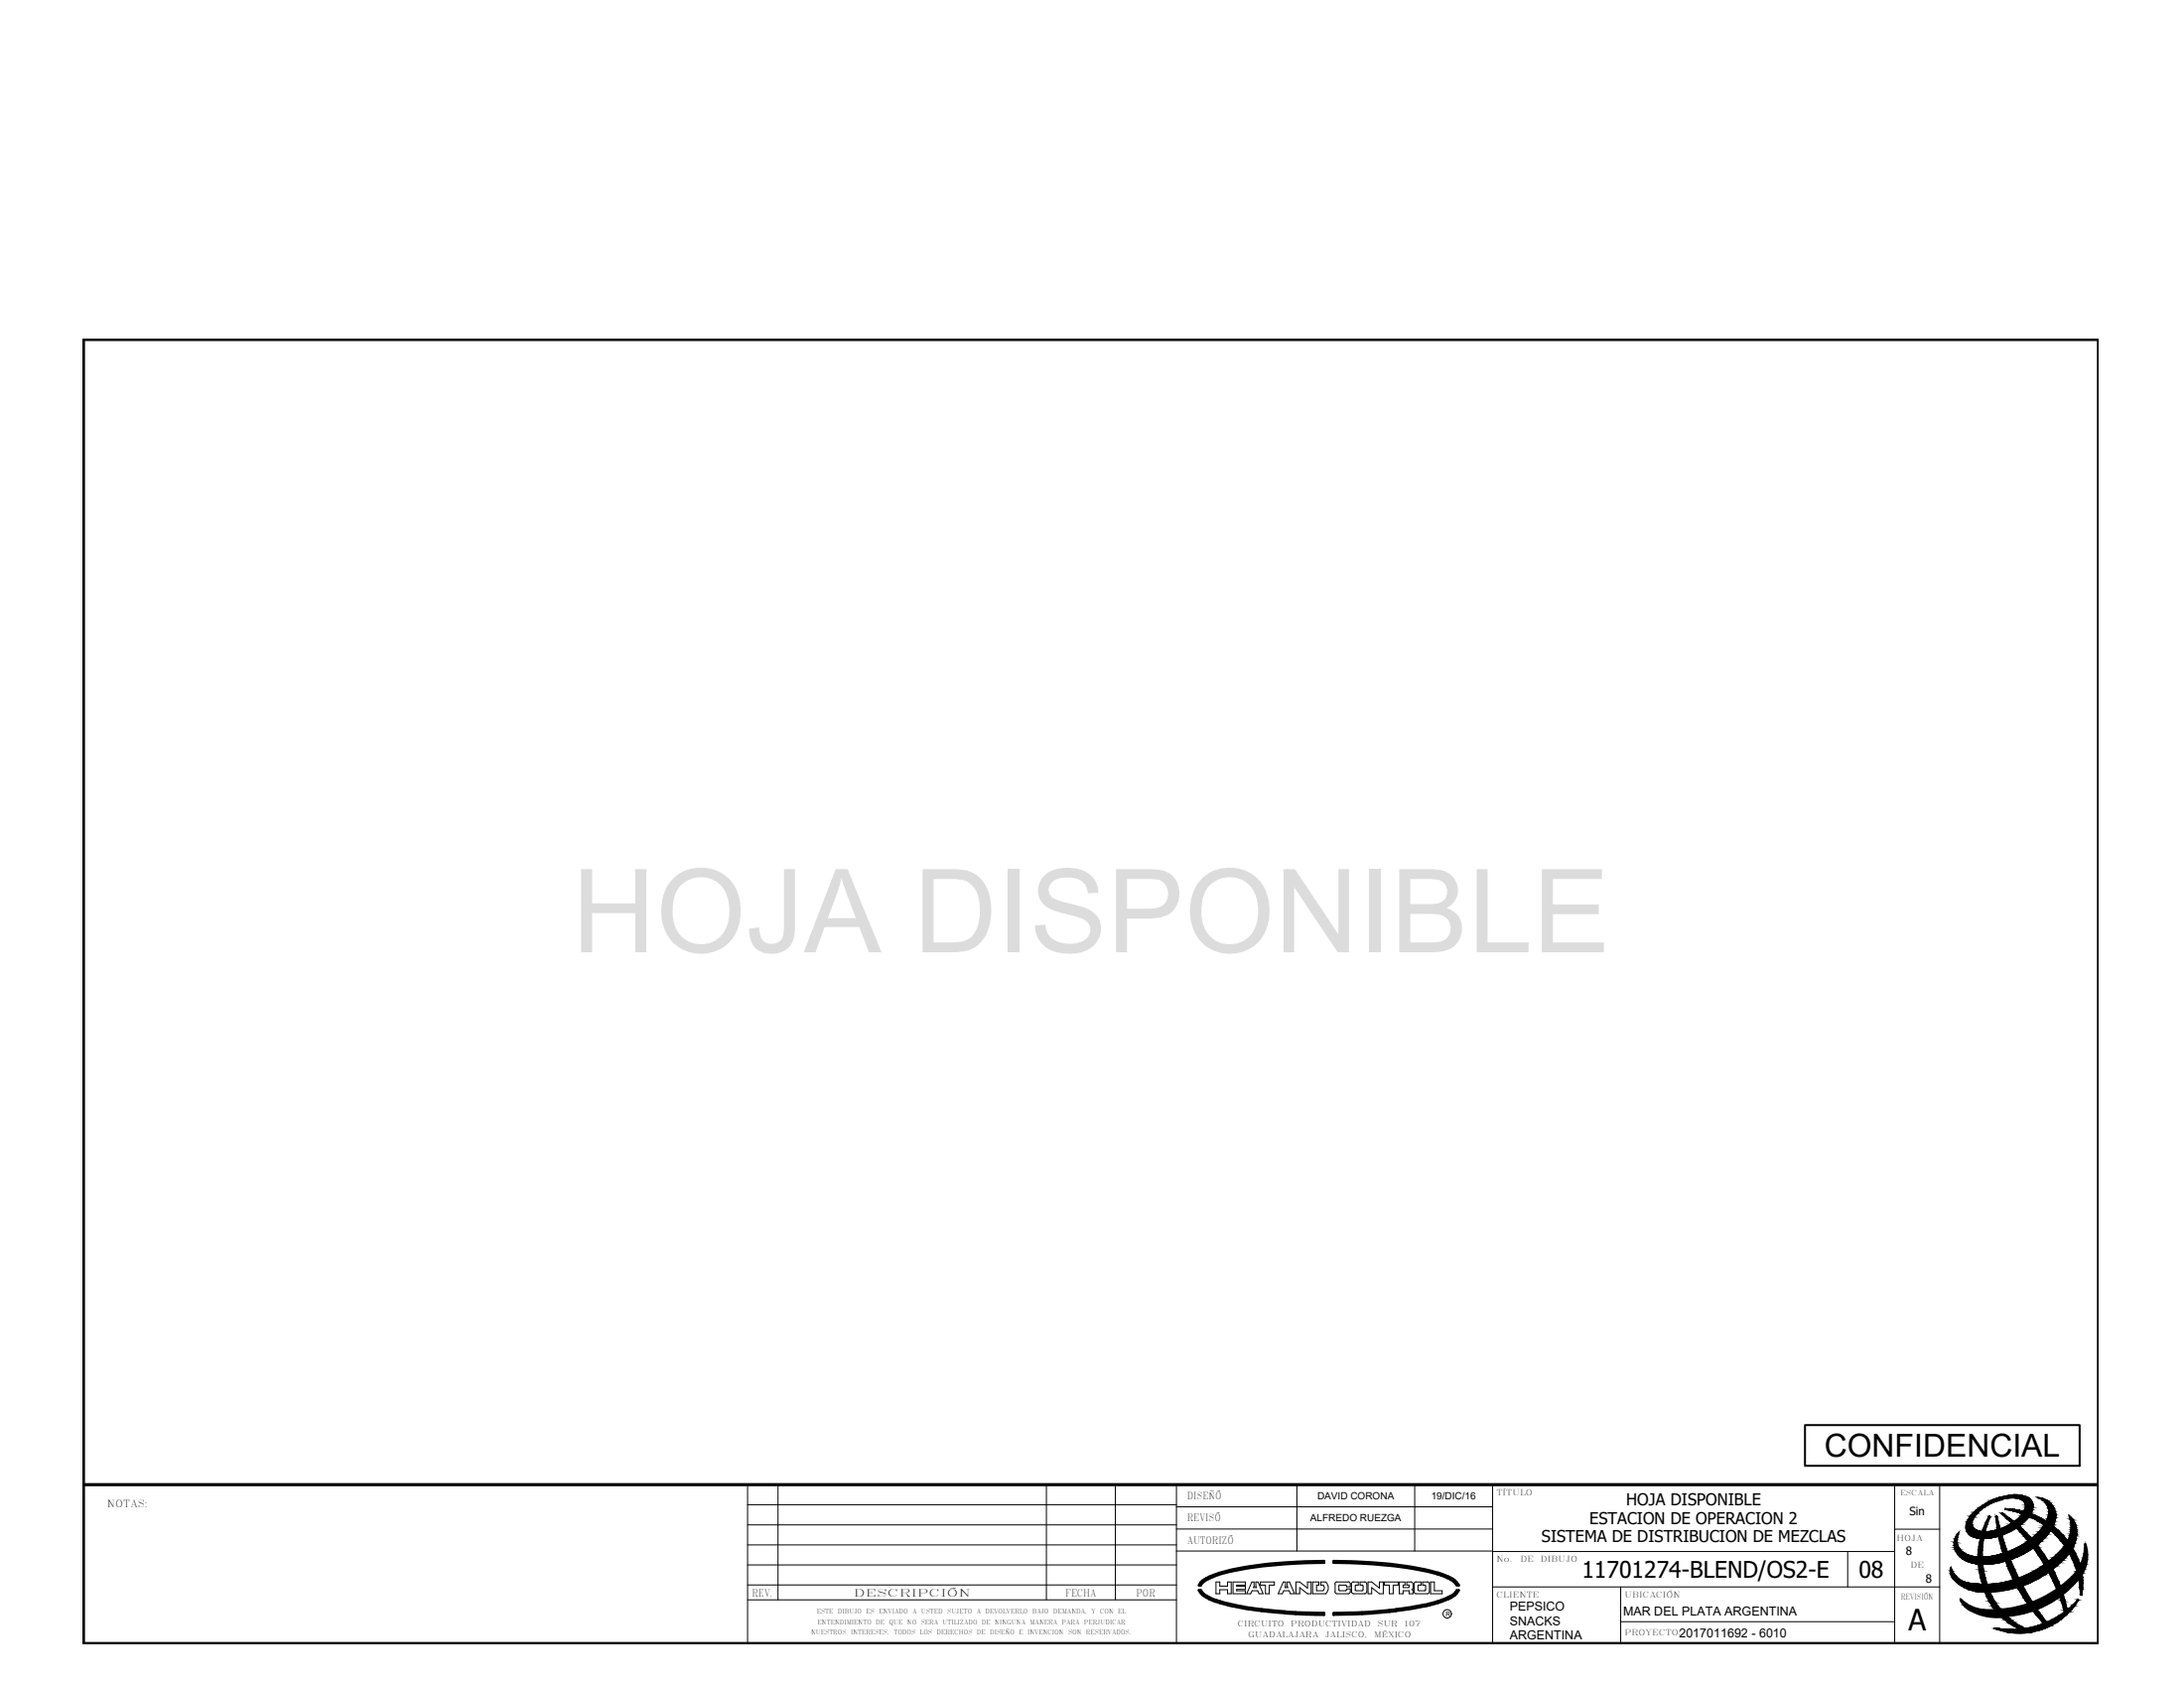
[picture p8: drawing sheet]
<svg xmlns="http://www.w3.org/2000/svg" width="279mm" height="216mm" viewBox="0 0 279 216" stroke-linecap="round" stroke-linejoin="round" font-family="sans-serif">
<!-- layer: 0 -->
<g fill="none" stroke="#000" stroke-width=".13">
<path d="M10.7 43.4h257.8v146.5h-257.8zM95.6 195h54.9M95.6 192.5h54.9M95.6 197.6h54.9M95.6 189.9v20.3M99.5 189.9v14.7M133.9 189.9v14.7M142.7 189.9v14.7M150.5 189.9v20.3M150.5 195.6h40.5M150.5 192.7h40.5M150.5 198.4h40.5"/>
<path d="M165.9 189.9v8.5M181 189.9v8.5M191 198.4h51.4M191 189.9v20.3M236.4 198.4v4.6M242.4 195.6h5.7M242.4 189.9v20.3M248.1 189.9v20.3M250.6 196a2.25 2.25 0 0 0-.6 1.7M252.4 193.6a8 8 0 0 1 6.1-2.4 1.55 1.55 0 0 1 1.6 1.6 4.3 4.3 0 0 1-2.4 2.8 6.8 6.8 0 0 1-5.3 1 1.4 1.4 0 0 1-.6-2.3zM253.1 193.4a6.5 6.5 0 0 1 5-1.7 1.06 1.06 0 0 1 .9 .6 1.06 1.06 0 0 1-.1 1.1 6.3 6.3 0 0 1-5.6 2.4 1.06 1.06 0 0 1-.9-.6 1.06 1.06 0 0 1 .1-1.1zM254.6 194.1l-.1-.1a9.5 9.5 0 0 0-1.4 6l.2 1.8 .3 .8"/>
<path d="M255.3 194a23 23 0 0 0 6.1 13.7l-1.4 .4-.9 .2a9.2 9.2 0 0 1-5.1-6.5 11.7 11.7 0 0 1 .6-7.7M255.5 194l-.1-.1-.1 .1M256.1 193.7v-.2a19.1 19.1 0 0 1 8.3 12.4M256.1 193.7a25.5 25.5 0 0 1 8 12.4l-1.3 .9-1 .5a33.2 33.2 0 0 1-6.3-13.5M256.6 193.1a11.2 11.2 0 0 1 9.6 10.9l.1-.1M256.6 193a10.2 10.2 0 0 1 9.8 8.5l.1 1.2-.2 1.2M256.6 193h-.1l.1 .1M260.6 191.5a2.47 2.47 0 0 1 2.4 2.3M260.7 191.5a2 2 0 0 1 1.1 3 9.4 9.4 0 0 1-5.7 4.2 6.6 6.6 0 0 1-4.6 0 1.94 1.94 0 0 1-.9-2.7M263 193.8a5.6 5.6 0 0 1-2.4 3.8 10.9 10.9 0 0 1-7.9 2.4 2.84 2.84 0 0 1-2.7-2.3M265.6 195.1a4.6 4.6 0 0 1-1.8 4.5 14 14 0 0 1-10 4M265.6 195.1a2.89 2.89 0 0 0-.9-1.3 4.2 4.2 0 0 1-1.3 4.7 13.4 13.4 0 0 1-11.5 4"/>
<path d="M95.6 200.2h54.9M95.6 204.6h54.9M95.6 202.7h54.9M155.6 202.3h.4v.6h1v-.6h.5v1.5h-.5v-.5h-1v.5h-.4zM157.7 202.3h1.6v.4h-1.1v.2h1.1v.4h-1.1v.2h1.1v.3h-1.6zM160.2 202.3h.2v.8h.3v-.8h.2l.7 1.5h-.5l-.2-.3h-.7l-.2 .3h-.5zM161.2 202.3h1.8v.4h-.6v1.1h-.5v-1.1h-.7zM164.2 202.3h.3l-.1 .8h.3v-.8h.3l.6 1.5h-.5l-.2-.3h-.7l-.2 .3h-.5zM165.8 202.3h.5l1 .8v-.8h.4v1.5h-.4l-1-.7v.7h-.5zM169.3 202.7a.49 .49 0 0 1 0 .8h-.9v-.8h.3v-.4h-.8v1.5h1.7a1.03 1.03 0 0 0 0-1.5h-.6v.4h.3M170.8 203.6v.1l.2 .1M170.8 202.6v1"/>
<path d="M171 202.3l-.2 .1v.2M171.1 202.3h1.4M171.3 203.3l.1 .2h.7M171.3 202.9v.4M171.4 202.7l-.1 .2M171.4 202.7h.7M172.1 203.5l.2-.3h.4v.4l-.1 .2h-1.5M172.1 202.7l.2 .2M172.5 202.3l.2 .1v.6h-.4v-.1M173.2 202.3l-.3 .1v.2v1l.1 .2h1.6l.2-.1v-.1M173.2 202.3h.6v.4h-.3M173.4 202.9v.4"/>
<path d="M173.5 202.7l-.1 .2M174.2 202.7l.2 .2M174.4 202.9l-.1 .5-.8 .1-.1-.2M174.6 202.3l.2 .1v.2M174.6 202.3h-.6v.4h.3M174.9 202.6v1M175 202.3h.5l1 .8v-.8h.5v1.5h-.5l-1-.7v.7h-.5zM177.1 202.3h1.8v.4h-.7v1.1h-.5v-1.1h-.6zM180.2 202.7l.1 .2-.1 .1M180.2 203.1h-.7v-.4h.2v-.4h-.7v1.5h.5v-.3h.8v.3h.5v-.3M180.5 202.3l.2 .1v.2M180.5 202.3h-.5v.4h.2"/>
<path d="M180.7 203.2l-.1 .1 .1 .2M180.8 202.6v.6M181.2 202.3l-.3 .1v1.3l.3 .1h1.4M181.2 202.3h.6v.4h-.3M181.4 203.3l.1 .2M181.4 202.9v.4M181.5 202.7l-.1 .2M182.2 202.7l.2 .2M182.4 202.9l-.1 .5-.8 .1M182.6 202.3l.2 .1 .1 .2v1l-.2 .2h-.1M182.6 202.3h-.6v.4h.3M183 202.3h.5v1.2h1v.3h-1.5z"/>
<path d="M191 203h57.1M207.3 203v7.2M207.3 207.4h35.1M249.6 200.4a1.53 1.53 0 0 0 .3 1.6M249.6 200.4a2.8 2.8 0 0 0 2.3 2.1M249.9 202a5.1 5.1 0 0 0 3.9 1.6M253.6 202.6a8.5 8.5 0 0 0 4.8 5.8h-1.6l-1.6-.2v.1M264.5 205.9l1.4-1.3a8.7 8.7 0 0 1-10.7 3.7"/>
<circle cx="185.1" cy="206.4" r=".54"/>
</g>
<path d="M10.7 43.4h257.8v166.8h-257.8zM10.7 189.9h257.8" fill="none" stroke="#000" stroke-width=".4"/>
<g fill="none" stroke="#000" stroke-width=".3">
<path d="M266.7 197.5a5.7 5.7 0 0 1-2.1 4.6M266.8 197.5a4.7 4.7 0 0 1-1 4.5M153.4 203.4a2.01 2.01 0 0 0 .9 .9M153.4 203.4h.2l.3 .3 .6 .4M154 202.3l-.4 .5M154.3 201.8a1.72 1.72 0 0 0-.9 1h.2M154.4 201.8a21.9 21.9 0 0 1 7-1.7l5.8-.4h2.2v.2a51.7 51.7 0 0 0-13.3 1.5l-1.6 .6M154.4 204.3l1.1 .6M154.5 202l-.5 .3M154.5 204.1l1.1 .6M155.5 204.9l2.2 .6M155.6 204.6l1.6 .5"/>
<path d="M157.2 205.1l1.9 .4M157.7 205.5l1.4 .2M159.1 205.7l.7 .2M159.1 205.5l2.3 .3M159.8 205.8l4.6 .5M161.4 205.8l3 .3M164.3 206.3l2.9 .2M164.4 206.1l1.3 .1M165.8 206.2l3.6 .1M167.1 206.5h2.3M169.4 206.3v.3M170.6 206.3v.3"/>
<path d="M172.8 206.2l-2.2 .1M172.8 206.5h-2.2M175.6 206.4l-2.8 .1M177.8 205.9l-5 .4M178.6 205.8l-.9 .1M180.1 205.6l-1.5 .2M180.9 205.7l-2.3 .4-3 .2M182.2 205.2l-2.1 .4M182.2 205.5l-1.3 .2M182.9 205.3l-.7 .2M183.9 201.4l1.3 .5M184 201.1l1.3 .5 .8 .5"/>
<path d="M184 201.2a51 51 0 0 0-13.4-1.5v.2a51.7 51.7 0 0 1 13.3 1.5M184.4 204.6l-2.2 .7M185.2 201.8l.8 .5 .4 .5h.2v-.1M185.5 204.1l-1.1 .5M185.6 204.4l-1.1 .5-1.6 .4M186.1 202.1l.5 .6M186.2 203.6l-.7 .5M186.4 203.4l-.2 .3M186.4 203.4h.2a1.81 1.81 0 0 1-1 1M252.1 205.9a6.9 6.9 0 0 0 4.8 .8M264.6 202.1a14.6 14.6 0 0 1-11.3 3.8 4.6 4.6 0 0 1-2.5-1.3 2.27 2.27 0 0 0 1.2 1.3M265.8 202a13.2 13.2 0 0 1-8.9 4.7"/>
</g>
<!-- layer: Texto -->
<path d="M230.9 182.3h35.2v5.2h-35.2z" fill="none" stroke="#000" stroke-width=".25"/>
<!-- layer: 0 -->
<g fill="#000" stroke="#000" stroke-width=".13">
<path d="M250.6 196l-.1 .2h-.1zM253.2 196.8h1.1zM257.6 191.2h.5zM258.1 191.7h1.5zM258.7 191.9h1.1zM260.7 191.5l.4 .1zM264.7 193.8l.3 .3h-.2zM266.8 197.5l.1 .6h-.2zM249.6 200.5l.1 .2h-.2zM250.8 204.6l.2 .1h-.1zM253.2 203.6h1.7zM253.2 200.1h1.4z"/>
<path d="M254.7 206.8h1.5zM257.5 208.9h1.7zM266.2 204h.1z"/>
<path d="M250 196.9l.4 .3v-.3zM250 196.9l.4 .3h-.4z"/>
<path d="M250 197.2l.4 .1v-.1zM250 197.2l.4 .1h-.4z"/>
<path d="M250.1 196.8l.3 .1v-.1zM250.1 196.8l.3 .1h-.4z"/>
<path d="M250 197.3l.5 .3-.1-.3zM250 197.3l.5 .3h-.5z"/>
<path d="M250.2 196.6l.2 .2v-.2zM250.2 196.6l.2 .2h-.3z"/>
<path d="M250.3 196.4l.1 .2 .1-.2zM250.3 196.4l.1 .2h-.2z"/>
<path d="M250 197.6l.5 .1v-.1zM250 197.6l.5 .1h-.5z"/>
<path d="M250 197.7l.6 .3-.1-.3zM250 197.7l.6 .3h-.6z"/>
<path d="M250.4 196.3l.1 .1v-.1zM250.4 196.3l.1 .1h-.2z"/>
<path d="M250.4 196.2h.1zM250.4 196.2l.1 .1h-.1z"/>
<path d="M250 198l.7 .1-.1-.1zM250 198l.7 .1h-.6z"/>
<path d="M250.1 198.1l.7 .2-.1-.2zM250.1 198.1l.7 .2h-.7z"/>
<path d="M250.1 198.3l1 .2-.3-.2zM250.1 198.3l1 .2h-.9z"/>
<path d="M250.2 198.5h.9zM250.2 198.5h.9z"/>
<path d="M250.3 198.5l1.2 .2-.4-.2zM250.3 198.5l1.2 .2h-1.1z"/>
<path d="M250.4 198.7l1.4 .2-.3-.2zM250.4 198.7l1.4 .2h-1.3z"/>
<path d="M250.5 198.9h1.4zM250.5 198.9h1.4z"/>
<path d="M250.5 198.9l1.9 .2-.5-.2zM250.5 198.9l1.9 .2h-1.7z"/>
<path d="M251.6 194.7l.7 .3v-.3zM251.6 194.7l.7 .3h-.8z"/>
<path d="M251.5 195h.8zM251.5 195h.8h-.8z"/>
<path d="M251.5 195l.9 .2-.1-.2zM251.5 195l.9 .2h-.9z"/>
<path d="M251.5 195.2l1 .2-.1-.2zM251.5 195.2l1 .2h-1z"/>
<path d="M251.8 194.4l.5 .3 .1-.3zM251.8 194.4l.5 .3h-.7zM251.6 194.7h.7zM251.6 194.7h.7z"/>
<path d="M251.8 194.3h.6zM251.8 194.3l.6 .1h-.6z"/>
<path d="M250.7 199.1h2.2zM250.7 199.1h2.2z"/>
<path d="M251.5 195.4h1zM251.5 195.4h1z"/>
<path d="M251.5 195.4l1.2 .2-.2-.2zM251.5 195.4l1.2 .2h-1.2z"/>
<path d="M252 194.1l.4 .2 .1-.2zM252 194.1l.4 .2h-.6z"/>
<path d="M252 193.9l.5 .2 .1-.2zM252 193.9l.5 .2h-.5z"/>
<path d="M251.5 195.6l1.4 .1-.2-.1zM251.5 195.6l1.4 .1h-1.4z"/>
<path d="M252.2 193.7l.4 .2 .2-.2zM252.2 193.7l.4 .2h-.6z"/>
<path d="M251.5 195.7l1.5 .1zM251.5 195.7l1.5 .1z"/>
<path d="M252.4 193.6l.4 .1 .1-.1zM252.4 193.6l.4 .1h-.6z"/>
<path d="M250.7 199.1h2.4zM250.7 199.1h2.4z"/>
<path d="M251.6 195.8h1.7h-.3zM251.6 195.8h1.7h-1.7z"/>
<path d="M252.5 193.4l.4 .2 .2-.2zM252.4 193.6l.1-.2 .4 .2z"/>
<path d="M250.7 199.1h2.8zM250.7 199.1h2.8z"/>
<path d="M253.2 196.8h.9zM253.3 196.8h.8z"/>
<path d="M252.8 193.2l.3 .2 .2-.2zM252.8 193.2l.3 .2h-.6z"/>
<path d="M251.6 195.8l2.1 .1zM251.6 195.8l2.1 .1z"/>
<path d="M252.9 193.1l.4 .1 .1-.1zM252.8 193.2l.1-.1 .4 .1z"/>
<path d="M253.1 198.8l.5 .3v-.3zM253.1 198.8l.5 .3h-.5z"/>
<path d="M253.1 198.3l.5 .5v-.5zM253.1 198.3l.5 .5h-.5z"/>
<path d="M253.1 199.1l.5 .7v-.7zM253.1 199.1l.5 .7h-.5z"/>
<path d="M253.2 197.9l.4 .4v-.4zM253.2 197.9l.4 .4h-.5z"/>
<path d="M253.1 199.8l.5 .2v-.2zM253.1 199.8l.5 .2h-.5z"/>
<path d="M253.2 197.4l.4 .5 .1-.5zM253.2 197.4l.4 .5h-.4z"/>
<path d="M253.3 196.9l.4 .5 .1-.5zM253.3 196.9l.4 .5h-.5z"/>
<path d="M253.2 192.8l.2 .3 .4-.3zM252.9 193.1l.3-.3 .2 .3z"/>
<path d="M253.4 196.5l.4 .4v-.4zM253.4 196.5l.4 .4h-.5z"/>
<path d="M253.2 192.8h.6zM253.2 192.8h.6z"/>
<path d="M253.6 195.9l.2 .6 .1-.6zM253.6 195.9l.2 .6h-.4z"/>
<path d="M253.7 195.7l.2 .2 .1-.2zM253.7 195.7l.2 .2h-.3z"/>
<path d="M251.6 195.9h2.6zM251.6 195.9h2.6z"/>
<path d="M253.9 195l.1 .7 .2-.7zM253.9 195l.1 .7h-.3z"/>
<path d="M254 194.8l.2 .2 .1-.2zM254 194.8l.2 .2h-.3z"/>
<path d="M253.6 192.5l.2 .3 .5-.3zM253.2 192.8l.4-.3 .2 .3z"/>
<path d="M253.7 192.5h.6zM253.6 192.5h.7z"/>
<path d="M254.4 194h.2zM254.4 194h.2z"/>
<path d="M254.5 194h.1zM254.5 194h.1z"/>
<path d="M254.5 194h.1zM254.5 194h.1z"/>
<path d="M254.5 194h.1zM254.4 194h.2zM254.4 194h.2zM254.4 194h.2z"/>
<path d="M254.4 194h.2zM254.4 194h.2zM254.4 194h.2zM254.4 194h.2z"/>
<path d="M254.4 194h.2zM254.4 194h.2zM254.4 194h.2zM254.4 194h.2z"/>
<path d="M254.4 194h.2zM254.4 194h.2z"/>
<path d="M254.4 194h.2zM254.4 194h.2z"/>
<path d="M254.4 194l.2 .1zM254.4 194l.2 .1z"/>
<path d="M254.4 194.1l-.1 .7 .3-.7zM254.4 194.1l-.1 .7h-.3z"/>
<path d="M252.8 196.7h1.9zM252.8 196.7l1.5 .1z"/>
<path d="M254.1 192.3l.2 .2 .5-.2zM253.7 192.5l.4-.2 .2 .2z"/>
<path d="M252.8 196.7h2.1zM252.8 196.7h1.9z"/>
<path d="M254.2 192.2l.6 .1 .1-.1zM254.1 192.3l.1-.1 .6 .1z"/>
<path d="M252.7 200l1.9 .1 .5-.1zM252.7 200l1.9 .1z"/>
<path d="M254.5 192.1l.4 .1 .4-.1zM254.2 192.2l.3-.1 .4 .1z"/>
<path d="M252.6 200h2.7zM252.6 200h2.5z"/>
<path d="M252.4 196.6l2.5 .1 .4-.1zM252.4 196.6l2.5 .1h-2.1z"/>
<path d="M255.3 194h.2zM255.3 194h.2z"/>
<path d="M255.3 194h.2zM255.3 194h.2z"/>
<path d="M255.4 194h.1zM255.4 194h.1z"/>
<path d="M252.4 196.6h3zM252.4 196.6h2.9z"/>
<path d="M255.4 194h.1zM255.4 194h.1z"/>
<path d="M255.4 194h.1zM255.3 194h.2z"/>
<path d="M255.3 194h.2zM255.3 194h.2z"/>
<path d="M255.3 194h.2zM255.3 194h.2zM255.3 194h.2zM255.3 194h.2z"/>
<path d="M255.3 194h.2zM255.3 194h.2z"/>
<path d="M255.3 194h.2zM255.3 194h.2z"/>
<path d="M255.3 194h.2zM255.3 194h.2z"/>
<path d="M255.3 194l.5 1.4-.3-1.4zM255.3 194l.5 1.4h-.3z"/>
<path d="M255.6 191.6h1.6zM255.6 191.6h1.6z"/>
<path d="M254.7 191.9l.6 .2 .3-.2zM254.5 192.1l.2-.2 .6 .2z"/>
<path d="M254.9 191.9h.9zM254.7 191.9h.9z"/>
<path d="M252.1 199.9l3.2 .1 .5-.1zM252.1 199.9l3.2 .1h-2.7z"/>
<path d="M255.5 195.4l.4 .2-.1-.2zM255.5 195.4l.4 .2h-.4z"/>
<path d="M252.1 196.4l3.3 .2 .5-.2zM252.1 196.4l3.3 .2h-3z"/>
<path d="M255.5 195.6l.7 1.2-.3-1.2zM255.5 195.6l.7 1.2h-.5z"/>
<path d="M252 199.8h4zM252 199.8l3.8 .1z"/>
<path d="M252.1 196.4h3.9zM252.1 196.4h3.8z"/>
<path d="M256.1 193.5l.1 .1zM256.1 193.5l.1 .1zM256.1 193.6h.1zM256.1 193.6h.1z"/>
<path d="M256.1 193.6h.1zM256.1 193.6h.1z"/>
<path d="M256.1 193.6h.1zM256.1 193.6h.1z"/>
<path d="M255.7 196.8l.7 .4-.2-.4zM255.7 196.8l.7 .4h-.6z"/>
<path d="M256.1 193.6h.2zM256.1 193.6h.2z"/>
<path d="M256.1 193.6h.2zM256.1 193.6h.2z"/>
<path d="M256.1 193.6h.2zM256.1 193.6h.2z"/>
<path d="M255.2 191.7l.6 .2 .5-.2zM254.9 191.9l.3-.2 .6 .2z"/>
<path d="M256.1 193.6h.2zM256.1 193.6h.2z"/>
<path d="M256.1 193.6h.2zM256.1 193.6h.2z"/>
<path d="M256.1 193.6l.3 .1zM256.1 193.6l.3 .1z"/>
<path d="M256.1 193.7l1.1 .6-.8-.6zM256.1 193.7l1.1 .6h-.4z"/>
<path d="M255.8 197.2l.9 .9-.3-.9zM255.8 197.2l.9 .9h-.6z"/>
<path d="M251.8 196.2l4.2 .2 .4-.2zM251.8 196.2l4.2 .2h-3.9z"/>
<path d="M255.3 191.7h1.2zM255.2 191.7h1.1z"/>
<path d="M251.6 199.7l4.4 .1 .5-.1zM251.6 199.7l4.4 .1h-4z"/>
<path d="M251.8 196.2h4.8zM251.8 196.2h4.6z"/>
<path d="M256.5 193h.2zM256.5 193h.2z"/>
<path d="M256.5 193h.3zM256.5 193h.3z"/>
<path d="M256.1 198.1l.8 .7-.2-.7zM256.1 198.1l.8 .7h-.6z"/>
<path d="M251.6 199.7h5.1zM251.6 199.7h4.9z"/>
<path d="M256.5 193h.4zM256.5 193h.4z"/>
<path d="M255.5 191.7h1.3zM255.3 191.7h1.2z"/>
<path d="M256.3 198.8l.9 .6-.3-.6zM256.3 198.8l.9 .6h-.7z"/>
<path d="M251.7 196l4.9 .2 .4-.2zM251.7 196l4.9 .2h-4.8z"/>
<path d="M256.5 193h.6zM256.5 193h.6z"/>
<path d="M256.5 193h.7zM256.5 193h.7z"/>
<path d="M251.6 195.9h5.5zM251.6 195.9h5.6z"/>
<path d="M251.6 195.9h5.5zM251.6 195.9l5.4 .1z"/>
<path d="M256.5 199.4l1.1 .9-.4-.9zM256.5 199.4l1.1 .9h-.8z"/>
<path d="M256.5 193h.9zM256.5 193h.9z"/>
<path d="M256.8 194.3l.8 .3-.4-.3zM256.8 194.3l.8 .3h-.5z"/>
<path d="M255.6 191.6h1.6zM255.5 191.7h1.3z"/>
<path d="M254.6 195.9h2.6zM254.2 195.9h3z"/>
<path d="M251.2 199.5l5.5 .2 .5-.2zM251.2 199.5l5.5 .2h-5.1z"/>
<path d="M251.1 199.4h6.3zM251.1 199.4l6.1 .1z"/>
<path d="M255.1 195.8l2.1 .1 .2-.1zM254.6 195.9l.5-.1 2.1 .1z"/>
<path d="M256.5 193h1zM256.5 193h1zM256.5 193h1zM256.5 193h1z"/>
<path d="M256.5 193l1.1 .1zM256.5 193l1.1 .1z"/>
<path d="M257.1 194.6l1.1 .5-.6-.5zM257.1 194.6l1.1 .5h-.6z"/>
<path d="M256.5 193.1h1.1zM256.5 193.1h1.1z"/>
<path d="M256.5 193.1h1.2zM256.5 193.1h1.2z"/>
<path d="M255.6 195.6l1.8 .2 .3-.2zM255.1 195.8l.5-.2 1.8 .2z"/>
<path d="M255.6 195.6h2.1zM255.6 195.6h2.1z"/>
<path d="M256.5 193.1h1.3zM256.5 193.1h1.3z"/>
<path d="M256.5 193.1h1.3zM256.5 193.1h1.3z"/>
<path d="M256.5 193.1h1.3zM256.5 193.1h1.3z"/>
<path d="M256.6 193.1l1.8 .1-.6-.1zM256.6 193.1l1.8 .1h-1.3z"/>
<path d="M250.8 199.2l6.6 .2 .5-.2zM250.8 199.2l6.6 .2h-6.3z"/>
<path d="M256.1 195.4l1.6 .2 .3-.2zM255.6 195.6l.5-.2 1.6 .2z"/>
<path d="M250.7 199.1h7.4zM250.7 199.1l7.2 .1z"/>
<path d="M253.8 199.1h4.3zM253.5 199.1h4.6z"/>
<path d="M257.6 191.2h.9zM257.2 191.2h1.3z"/>
<path d="M254.1 199.1h4zM253.8 199.1h4.3z"/>
<path d="M256.5 195.3l1.5 .1 .2-.1zM256.1 195.4l.4-.1 1.5 .1z"/>
<path d="M257.6 195.1l1.1 .4-.5-.4zM257.6 195.1l1.1 .4h-.6z"/>
<path d="M256.7 195.2l1.5 .1 .1-.1zM256.5 195.3l.2-.1 1.5 .1z"/>
<path d="M254.8 199l3.3 .1 .2-.1zM254.1 199.1l.7-.1 3.3 .1z"/>
<path d="M257.1 193.2l1.6 .1zM257.1 193.2l1.6 .1z"/>
<path d="M257.2 191.2h1.4zM257 191.2h1.6z"/>
<path d="M255.4 198.9l2.9 .1 .3-.1zM254.8 199l.6-.1 2.9 .1z"/>
<path d="M257 191.2l2 .1-.4-.1zM256.6 191.3l.4-.1 2 .1z"/>
<path d="M257.1 195l1.2 .2 .3-.2zM256.7 195.2l.4-.2 1.2 .2z"/>
<path d="M257.1 195h1.5zM257.1 195h1.5z"/>
<path d="M257.5 193.3l1.8 .1-.6-.1zM257.5 193.3l1.8 .1h-1.2z"/>
<path d="M258.1 195.5l1.1 .5-.5-.5zM258.1 195.5l1.1 .5h-.7z"/>
<path d="M255.8 198.8l2.8 .1 .2-.1zM255.4 198.9l.4-.1 2.8 .1z"/>
<path d="M257.6 194.7l1 .3 .3-.3zM257.1 195l.5-.3 1 .3z"/>
<path d="M256.1 198.7l2.7 .1 .1-.1zM255.8 198.8l.3-.1 2.7 .1z"/>
<path d="M256.6 191.3l2.4 .1zM256.5 191.4h2.5z"/>
<path d="M256.5 191.4l2.8 .1-.3-.1zM256 191.5l.5-.1 2.8 .1z"/>
<path d="M257.7 194.6l1.2 .1 .1-.1zM257.6 194.7l.1-.1 1.2 .1z"/>
<path d="M258.5 196l1.2 .6-.5-.6zM258.5 196l1.2 .6h-.7z"/>
<path d="M258 194.4l1 .2 .3-.2zM257.7 194.6l.3-.2 1 .2z"/>
<path d="M258.1 193.4l1.4 .1-.2-.1zM258.1 193.4l1.4 .1h-1.1z"/>
<path d="M256 191.5h3.4zM255.9 191.5h3.5z"/>
<path d="M256.8 198.5l2.1 .2 .4-.2zM256.1 198.7l.7-.2 2.1 .2z"/>
<path d="M255.9 191.5l3.6 .1-.1-.1zM255.6 191.6l.3-.1 3.6 .1z"/>
<path d="M258.2 194.2l1.1 .2 .1-.2zM258 194.4l.2-.2 1.1 .2z"/>
<path d="M256.9 198.4h2.5zM256.8 198.5h2.5z"/>
<path d="M258.3 194.1l1.1 .1 .1-.1zM258.2 194.2l.1-.1 1.1 .1z"/>
<path d="M258.4 193.5l1.8 .2-.7-.2zM258.4 193.5l1.8 .2h-1.2z"/>
<path d="M257.2 191.6h2.3zM257.2 191.6h2.3z"/>
<path d="M257.7 191.6l1.9 .1zM257.7 191.6l1.9 .1zM258.1 191.7h1.5z"/>
<path d="M258.1 191.7h1.6h-.1zM258.1 191.7h1.6h-1.3z"/>
<path d="M258.5 193.9l1 .2 .2-.2zM258.5 193.9l1 .2h-1.2z"/>
<path d="M259 196.6l1 .3-.3-.3zM259 196.6l1 .3h-.7z"/>
<path d="M258.4 191.7l1.4 .2-.1-.2zM258.4 191.7l1.4 .2h-1.1zM258.7 191.9h1.1z"/>
<path d="M258.6 193.7l1.1 .2v-.2zM258.6 193.7l1.1 .2h-1.2z"/>
<path d="M257.5 198.2l1.9 .2 .4-.2zM256.9 198.4l.6-.2 1.9 .2z"/>
<path d="M258.7 191.9l1.3 .2-.2-.2zM258.7 191.9l1.3 .2h-1.1z"/>
<path d="M258.8 193.5l.9 .2 .2-.2zM258.8 193.5l.9 .2h-1.1z"/>
<path d="M258.9 193.4h1zM258.9 193.4l1 .1h-1.1z"/>
<path d="M258.9 192.1h1.1zM258.9 192.1h1.1z"/>
<path d="M259.3 196.9l1.3 .7-.6-.7zM259.3 196.9l1.3 .7h-.8z"/>
<path d="M259 192.1l1.1 .2-.1-.2zM259 192.1l1.1 .2h-1.1z"/>
<path d="M259 193.1l.9 .3 .1-.3zM259 193.1l.9 .3h-1z"/>
<path d="M259 192.3l1.1 .2v-.2zM259 192.3l1.1 .2h-1z"/>
<path d="M257.8 198l2 .2 .3-.2zM257.5 198.2l.3-.2 2 .2z"/>
<path d="M259.1 192.5h1zM259.1 192.5h1h-1z"/>
<path d="M259.1 192.5l1 .3v-.3zM259.1 192.5l1 .3h-1z"/>
<path d="M259.1 192.8h1zM259.1 192.8h1z"/>
<path d="M259.1 192.8l.9 .3 .1-.3zM259.1 192.8l.9 .3h-1zM259 193.1h1zM259 193.1h1z"/>
<path d="M259 193.7l1.4 .1-.2-.1zM259 193.7l1.4 .1h-1.2z"/>
<path d="M258.1 197.9l2 .1 .1-.1zM257.8 198l.3-.1 2 .1z"/>
<path d="M259.2 193.8l1.8 .3-.6-.3zM259.2 193.8l1.8 .3h-1.1z"/>
<path d="M259.8 197.6l1 .3-.2-.3zM259.8 197.6l1 .3h-.8z"/>
<path d="M258.6 197.6l1.6 .3 .4-.3zM258.1 197.9l.5-.3 1.6 .3z"/>
<path d="M258.7 197.6h2zM258.6 197.6h2z"/>
<path d="M260 197.9l1.5 .8-.7-.8zM260 197.9l1.5 .8h-.8z"/>
<path d="M259.9 194.1l1.3 .1-.2-.1zM259.9 194.1l1.3 .1h-1.1z"/>
<path d="M260.8 191.6l.7 .1zM260.8 191.6l.7 .1h-.4zM261.1 191.7h.4zM261.1 191.7h.4z"/>
<path d="M259.3 197.2l1.4 .4 .4-.4zM258.7 197.6l.6-.4 1.4 .4z"/>
<path d="M260.1 194.2l1.7 .4-.6-.4zM260.1 194.2l1.7 .4h-1.1z"/>
<path d="M259.4 197.2h1.8zM259.4 197.2h1.7z"/>
<path d="M260.7 198.7l.9 .2-.1-.2zM260.7 198.7l.9 .2h-.8z"/>
<path d="M261.1 191.7l.8 .2-.4-.2zM261.1 191.7l.8 .2h-.5z"/>
<path d="M259.9 196.8l1.3 .4 .3-.4zM259.4 197.2l.5-.4 1.3 .4z"/>
<path d="M260.8 198.9l1.4 1-.6-1zM260.8 198.9l1.4 1h-.8z"/>
<path d="M260 196.7l1.5 .1 .1-.1zM259.9 196.8l.1-.1 1.5 .1z"/>
<path d="M260.7 194.6l1.2 .1-.1-.1zM260.7 194.6l1.2 .1h-1z"/>
<path d="M260.9 194.7l1.7 .4-.7-.4zM260.9 194.7l1.7 .4h-1.1z"/>
<path d="M261.4 191.9h.5zM261.4 191.9h.5z"/>
<path d="M260.4 196.3l1.2 .4 .3-.4zM260 196.7l.4-.4 1.2 .4z"/>
<path d="M261.4 191.9l.9 .3-.4-.3zM261.4 191.9l.9 .3h-.6z"/>
<path d="M260.5 196.2l1.4 .1 .1-.1zM260.5 196.2l1.4 .1h-1.5z"/>
<path d="M261.4 199.9l.8 .1v-.1zM261.4 199.9l.8 .1h-.7z"/>
<path d="M261.5 200l1.3 1.1-.6-1.1zM261.5 200l1.3 1.1h-.7z"/>
<path d="M260.8 195.9l1.2 .3 .2-.3zM260.5 196.2l.3-.3 1.2 .3z"/>
<path d="M261.7 192.2h.6zM261.7 192.2h.6z"/>
<path d="M261.7 192.2l.9 .3-.3-.3zM261.7 192.2l.9 .3h-.7zM261.9 192.5h.7zM261.9 192.5h.7z"/>
<path d="M261 195.7l1.2 .2 .2-.2zM261 195.7l1.2 .2h-1.4z"/>
<path d="M261.2 195.5l1.2 .2 .1-.2zM261.2 195.5l1.2 .2h-1.4z"/>
<path d="M261.5 195.1l1.2 .1-.1-.1zM261.5 195.1l1.2 .1h-1.1z"/>
<path d="M261.9 192.5l.9 .4-.2-.4zM261.9 192.5l.9 .4h-.8z"/>
<path d="M261.6 195.2l1.7 .5-.6-.5zM261.6 195.2l1.7 .5h-1z"/>
<path d="M261.4 195.2l1.1 .3 .2-.3zM261.4 195.2l1.1 .3h-1.3z"/>
<path d="M261.5 195l1.2 .2v-.2zM261.5 195l1.2 .2h-1.3z"/>
<path d="M262 192.9h.8zM262 192.9h.8z"/>
<path d="M262 192.9l.9 .4-.1-.4zM262 192.9l.9 .4h-.8z"/>
<path d="M261.7 194.7l1 .3 .2-.3zM261.7 194.7l1 .3h-1.2z"/>
<path d="M261.8 194.5l1.1 .2v-.2zM261.8 194.5l1.1 .2h-1.2z"/>
<path d="M262.1 193.3h.9zM262.1 193.3h.9z"/>
<path d="M262.1 193.3l.9 .4v-.4zM262.1 193.3l.9 .4h-.9z"/>
<path d="M261.9 194.3l1 .2 .1-.2zM261.9 194.3l1 .2h-1.1z"/>
<path d="M262 194.1l1 .2v-.2zM262 194.1l1 .2h-1.1z"/>
<path d="M262.1 193.7l.9 .1v-.1zM262.1 193.7l.9 .1h-.9z"/>
<path d="M262.1 193.8l.9 .3v-.3zM262.1 193.8l.9 .3h-1z"/>
<path d="M262.3 195.7l1 .1v-.1zM262.3 195.7l1 .1h-.9z"/>
<path d="M262.4 195.8l1.5 .5-.6-.5zM262.4 195.8l1.5 .5h-.9z"/>
<path d="M261.9 199.9l1.3 .4 .4-.4zM261.3 200.3l.6-.4 1.3 .4z"/>
<path d="M263 196.3l1 .1-.1-.1zM263 196.3l1 .1h-1z"/>
<path d="M262.2 199.6l1.4 .3 .3-.3zM261.9 199.9l.3-.3 1.4 .3z"/>
<path d="M263 196.4l1.5 .6-.5-.6zM263 196.4l1.5 .6h-.9z"/>
<path d="M262.6 199.2l1.3 .4 .3-.4zM262.2 199.6l.4-.4 1.3 .4z"/>
<path d="M263.6 197l.9 .1zM263.6 197l.9 .1z"/>
<path d="M263.7 197.1l1.3 .7-.5-.7zM263.7 197.1l1.3 .7h-.8z"/>
<path d="M263.1 198.8l1.1 .4 .4-.4zM262.6 199.2l.5-.4 1.1 .4z"/>
<path d="M263.4 198.6l1.2 .2 .2-.2zM263.4 198.6l1.2 .2h-1.5z"/>
<path d="M264.8 194.1l.4 .2-.2-.2zM264.8 194.1l.4 .2h-.4z"/>
<path d="M263.6 198.4l1.2 .2 .2-.2zM263.6 198.4l1.2 .2h-1.4z"/>
<path d="M264.2 197.8l.9 .1zM264.2 197.8l.9 .1z"/>
<path d="M264.2 197.9l1.3 .7-.4-.7zM264.2 197.9l1.3 .7h-.8z"/>
<path d="M264.8 194.3l.4 .1v-.1zM264.8 194.3l.4 .1h-.3z"/>
<path d="M264.9 194.4l.5 .3-.2-.3zM264.9 194.4l.5 .3h-.5z"/>
<path d="M264 197.9l1 .5 .2-.5zM264 197.9l1 .5h-1.4z"/>
<path d="M264 197.9h1.3zM264 197.9h1.2z"/>
<path d="M264.9 194.7l.6 .1-.1-.1zM264.9 194.7l.6 .1h-.6z"/>
<path d="M264.4 197.4l.9 .5 .1-.5zM264.4 197.4l.9 .5h-1.3z"/>
<path d="M264.7 198.6h.8zM264.7 198.6h.8z"/>
<path d="M264.9 194.8l.7 .3-.1-.3zM264.9 194.8l.7 .3h-.6z"/>
<path d="M264.4 197.3h1.1zM264.4 197.3l1 .1h-1z"/>
<path d="M264.7 198.6l1.2 .8-.4-.8zM264.7 198.6l1.2 .8h-.8z"/>
<path d="M265 195.1l.6 .3v-.3zM265 195.1l.6 .3h-.6z"/>
<path d="M264.6 196.9l.9 .4 .1-.4zM264.6 196.9l.9 .4h-1.1z"/>
<path d="M264.7 196.8l.9 .1v-.1zM264.7 196.8l.9 .1h-1z"/>
<path d="M265 195.4l.7 .3-.1-.3zM265 195.4l.7 .3h-.8z"/>
<path d="M264.8 196.4l.8 .4v-.4zM264.8 196.4l.8 .4h-.9z"/>
<path d="M264.9 195.7l.8 .2v-.2zM264.9 195.7l.8 .2h-.8z"/>
<path d="M264.9 195.9l.8 .3v-.3zM264.9 195.9l.8 .3h-.9z"/>
<path d="M264.8 196.2l.8 .2 .1-.2zM264.8 196.2l.8 .2h-.8z"/>
<path d="M265.1 199.4l.8 .1zM265.1 199.4l.8 .1z"/>
<path d="M265.1 199.5l1.1 .8-.3-.8zM265.1 199.5l1.1 .8h-.7z"/>
<path d="M266.3 199.9l.6 .2v-.2zM266.3 199.9l.6 .2h-.7z"/>
<path d="M266.7 198.1l.2 .1v-.1zM266.7 198.1l.2 .1h-.2z"/>
<path d="M266.7 198.2l.3 .5-.1-.5zM266.7 198.2l.3 .5h-.3z"/>
<path d="M266.5 199.5l.4 .4 .1-.4zM266.5 199.5l.4 .4h-.6z"/>
<path d="M266.7 198.7l.3 .1v-.1zM266.7 198.7l.3 .1h-.3z"/>
<path d="M266.7 198.8l.3 .5v-.5zM266.7 198.8l.3 .5h-.5z"/>
<path d="M266.5 199.3l.5 .2v-.2zM266.5 199.3l.5 .2h-.5z"/>
<path d="M249.5 200.7l.3 .2-.1-.2zM249.5 200.7l.3 .2h-.3z"/>
<path d="M249.5 200.9l.3 .1v-.1zM249.5 200.9l.3 .1h-.3z"/>
<path d="M249.5 201l.5 .3-.2-.3zM249.5 201l.5 .3h-.5z"/>
<path d="M249.5 201.3h.5zM249.5 201.3h.5z"/>
<path d="M249.5 201.3l.7 .2-.2-.2zM249.5 201.3l.7 .2h-.6z"/>
<path d="M249.6 201.5l.7 .1-.1-.1zM249.6 201.5l.7 .1h-.6z"/>
<path d="M249.7 201.6l.7 .2-.1-.2zM249.7 201.6l.7 .2h-.7z"/>
<path d="M249.7 201.8l.9 .1-.2-.1zM249.7 201.8l.9 .1h-.7z"/>
<path d="M249.9 201.9l.8 .1zM249.9 201.9l.8 .1z"/>
<path d="M249.9 202l1.1 .2-.3-.2zM249.9 202l1.1 .2h-.9z"/>
<path d="M250.9 204.7l.3 .2zM250.9 204.7l.3 .2h-.2z"/>
<path d="M250.1 202.2l1.3 .2-.4-.2zM250.1 202.2l1.3 .2h-1.1z"/>
<path d="M251 204.9l.3 .1zM251 204.9l.3 .1z"/>
<path d="M251 205l.7 .2-.4-.2zM251 205l.7 .2h-.5z"/>
<path d="M250.3 202.4h1.4zM250.3 202.4h1.4z"/>
<path d="M251.2 205.2l.5 .1zM251.2 205.2l.5 .1z"/>
<path d="M251.2 205.3l.9 .2-.4-.2zM251.2 205.3l.9 .2h-.7z"/>
<path d="M250.3 202.4l1.6 .1zM250.3 202.4l1.6 .1z"/>
<path d="M250.4 202.5l2.4 .1-.9-.1zM250.4 202.5l2.4 .1h-2.2z"/>
<path d="M251.4 205.5h.8zM251.4 205.5h.8z"/>
<path d="M251.5 205.5l1.2 .2-.5-.2zM251.5 205.5l1.2 .2h-1z"/>
<path d="M251.7 205.7h1.1zM251.7 205.7h1.1z"/>
<path d="M251.7 205.7l1.6 .2-.5-.2zM251.7 205.7l1.6 .2h-1.3z"/>
<path d="M250.6 202.6h2.7zM250.6 202.6h2.7z"/>
<path d="M253.2 203.6h1.6zM253.3 203.6h1.5z"/>
<path d="M253.2 200.1h1.2zM253.3 200.1h1.1z"/>
<path d="M252 205.9h1.7zM252 205.9h1.7z"/>
<path d="M250.6 202.6h3.2zM250.6 202.6h3.2z"/>
<path d="M253.1 200l.7 .8-.2-.8zM253.1 200l.7 .8h-.6z"/>
<path d="M252.1 205.9l1.7 .1zM252.1 205.9l1.7 .1z"/>
<path d="M253.2 200.8l.6 .1v-.1zM253.2 200.8l.6 .1h-.6z"/>
<path d="M253.2 200.9l.8 .8-.2-.8zM253.2 200.9l.8 .8h-.6z"/>
<path d="M252.1 206h2.8zM252.1 206h2.8z"/>
<path d="M253.4 201.7l.6 .1zM253.4 201.7l.6 .1z"/>
<path d="M253.4 201.8l.8 .8-.2-.8zM253.4 201.8l.8 .8h-.6z"/>
<path d="M253.6 202.6l.6 .1zM253.6 202.6l.6 .1z"/>
<path d="M253.6 202.7l.9 .7-.3-.7zM253.6 202.7l.9 .7h-.7z"/>
<path d="M253.8 203.4l.7 .1v-.1zM253.8 203.4l.7 .1h-.6z"/>
<path d="M253.9 203.5l.9 .6-.3-.6zM253.9 203.5l.9 .6h-.7z"/>
<path d="M254.7 206.8h1.4zM254.8 206.8h1.3z"/>
<path d="M254.1 204.1l.8 .2-.1-.2zM254.1 204.1l.8 .2h-.7z"/>
<path d="M254.2 204.3l1 .5-.3-.5zM254.2 204.3l1 .5h-.7z"/>
<path d="M254.5 204.8l.8 .2-.1-.2zM254.5 204.8l.8 .2h-.7z"/>
<path d="M255.2 208.2h.1zM255.2 208.2h.1z"/>
<path d="M254.6 205l1 .5-.3-.5zM254.6 205l1 .5h-.7z"/>
<path d="M255.2 208.2h.1zM255.2 208.2h.1z"/>
<path d="M255.2 208.2h.2zM255.2 208.2h.2z"/>
<path d="M255.2 208.2h.2zM255.2 208.2h.2z"/>
<path d="M255.2 208.2l.3 .1zM255.2 208.2l.3 .1z"/>
<path d="M255.2 208.3h.4zM255.2 208.3h.4z"/>
<path d="M255.2 208.3h.4zM255.2 208.3h.4z"/>
<path d="M254.9 205.5l.9 .2-.2-.2zM254.9 205.5l.9 .2h-.8z"/>
<path d="M255.2 208.3h.5zM255.2 208.3h.5z"/>
<path d="M255.2 208.3h.5zM255.2 208.3h.5z"/>
<path d="M255.2 208.3h.6zM255.2 208.3h.6z"/>
<path d="M255.2 208.3h.6zM255.2 208.3h.6z"/>
<path d="M255 205.7l1.1 .4-.3-.4zM255 205.7l1.1 .4h-.7z"/>
<path d="M255.2 208.3h.6zM255.2 208.3h.6z"/>
<path d="M255.2 208.3l.8 .1zM255.2 208.3l.8 .1z"/>
<path d="M252.6 203.5l2.3 .1 .9-.1zM252.6 203.5l2.3 .1h-1.7z"/>
<path d="M252.6 203.5h3.3zM252.6 203.5h3.2z"/>
<path d="M255.3 208.4h1.5zM255.3 208.4h1.5z"/>
<path d="M255.4 206.1l.9 .2-.2-.2zM255.4 206.1l.9 .2h-.7z"/>
<path d="M255.6 206.3l1.1 .4-.4-.4zM255.6 206.3l1.1 .4h-.8z"/>
<path d="M255.9 206.7l1 .2-.2-.2zM255.9 206.7l1 .2h-.7z"/>
<path d="M255.5 208.4h2.1zM255.5 208.4h2.1z"/>
<path d="M252 203.4l3.9 .1 .9-.1zM252 203.4l3.9 .1h-3.3z"/>
<path d="M254 206.7l2.2 .1 .7-.1zM254 206.7l2.2 .1h-1.5z"/>
<path d="M254 206.7h2.9zM254 206.7h2.9z"/>
<path d="M252 203.4h4.9zM252 203.4h4.8z"/>
<path d="M256.2 206.9l1.1 .3-.4-.3zM256.2 206.9l1.1 .3h-.8z"/>
<path d="M256.5 207.2l1.1 .2-.3-.2zM256.5 207.2l1.1 .2h-.8z"/>
<path d="M257.5 208.9h1.6zM257.6 208.9h1.5z"/>
<path d="M256.8 200.3l.9 .4-.1-.4zM256.8 200.3l.9 .4h-.7z"/>
<path d="M256.8 207.4l1.1 .3-.3-.3zM256.8 207.4l1.1 .3h-.8z"/>
<path d="M257 200.7l1.3 1.2-.6-1.2zM257 200.7l1.3 1.2h-.8z"/>
<path d="M251.4 203.1l5.5 .3 .9-.3zM251.4 203.1l5.5 .3h-4.9z"/>
<path d="M251.4 203.1h6.5zM251.4 203.1h6.4z"/>
<path d="M257.1 207.7l1.2 .2-.4-.2zM257.1 207.7l1.2 .2h-.8z"/>
<path d="M253.5 206.6l3.4 .1 1-.1zM253.5 206.6l3.4 .1h-2.9z"/>
<path d="M253.4 206.5h4.7zM253.4 206.5l4.5 .1z"/>
<path d="M257.5 201.9l.8 .1v-.1zM257.5 201.9l.8 .1h-.8z"/>
<path d="M257.5 207.9l1.1 .2-.3-.2zM257.5 207.9l1.1 .2h-.9z"/>
<path d="M257.5 202l1.5 1.2-.7-1.2zM257.5 202l1.5 1.2h-.8z"/>
<path d="M257.7 208.1l1.4 .2-.5-.2zM257.7 208.1l1.4 .2h-.9z"/>
<path d="M250.9 202.8l7 .3 .9-.3zM250.9 202.8l7 .3h-6.5z"/>
<path d="M250.9 202.8h8zM250.9 202.8h7.9z"/>
<path d="M252.9 206.3l5.2 .2 .8-.2zM252.9 206.3l5.2 .2h-4.7z"/>
<path d="M258.2 203.2l.8 .1v-.1zM258.2 203.2l.8 .1h-.8z"/>
<path d="M258.2 203.3l1.5 1.1-.7-1.1zM258.2 203.3l1.5 1.1h-.8z"/>
<path d="M259.1 208.3h2.5zM259.1 208.3h2.5z"/>
<path d="M258.2 208.3h.9zM258.2 208.3h.9z"/>
<path d="M252.7 206.3h6.2h.3zM252.7 206.3h6.2h-6z"/>
<path d="M250.6 202.6l8.3 .2 .4-.2zM250.6 202.6l8.3 .2h-8z"/>
<path d="M254.7 202.6h4.6zM253.8 202.6h5.5z"/>
<path d="M255.6 202.5l3.7 .1 .3-.1zM254.7 202.6l.9-.1 3.7 .1z"/>
<path d="M258.9 204.4l1 .4-.2-.4zM258.9 204.4l1 .4h-.8z"/>
<path d="M256 202.4h3.7zM255.6 202.5h4z"/>
<path d="M259.1 204.8l1.3 .7-.5-.7zM259.1 204.8l1.3 .7h-.7z"/>
<path d="M252.3 206l6.9 .3 .7-.3zM252.3 206l6.9 .3h-6.5z"/>
<path d="M256.5 202.3l3.2 .1 .2-.1zM256 202.4l.5-.1 3.2 .1z"/>
<path d="M256.8 208.8l2.4 .1 .8-.1zM256.8 208.8l2.4 .1h-1.7z"/>
<path d="M256.7 208.8h3.3zM256.7 208.8h3.3z"/>
<path d="M252.1 206h8zM252.1 206h7.8z"/>
<path d="M255.3 206h4.9zM254.9 206h5.2z"/>
<path d="M256 205.9h4.3zM255.3 206h4.9z"/>
<path d="M259.7 205.5l1.1 .6-.4-.6zM259.7 205.5l1.1 .6h-.7z"/>
<path d="M257.5 202.1l2.4 .2 .5-.2zM256.5 202.3l1-.2 2.4 .2z"/>
<path d="M257 205.8l3.3 .1 .3-.1zM256 205.9l1-.1 3.3 .1z"/>
<path d="M257.8 202l2.6 .1 .3-.1zM257.5 202.1l.3-.1 2.6 .1z"/>
<path d="M256 208.6l4 .2 .8-.2zM256 208.6l4 .2h-3.3z"/>
<path d="M260.1 206.1l1.1 .5-.4-.5zM260.1 206.1l1.1 .5h-.7z"/>
<path d="M255.9 208.6h4.9zM255.9 208.6h4.9z"/>
<path d="M257.5 205.7l3.1 .1 .3-.1zM257 205.8l.5-.1 3.1 .1z"/>
<path d="M258.4 201.8l2.3 .2 .3-.2zM257.8 202l.6-.2 2.3 .2z"/>
<path d="M258 205.6l2.9 .1 .2-.1zM257.5 205.7l.5-.1 2.9 .1z"/>
<path d="M260.5 206.6l1.3 .8-.6-.8zM260.5 206.6l1.3 .8h-.6z"/>
<path d="M255.6 208.4l5.2 .2 .4-.2zM255.6 208.4l5.2 .2h-4.9z"/>
<path d="M258.4 208.4h2.9zM257.6 208.4h3.6z"/>
<path d="M259.1 201.5l1.9 .3 .5-.3zM258.4 201.8l.7-.3 1.9 .3z"/>
<path d="M258.2 208.3h3.4zM258.2 208.3h3.4z"/>
<path d="M258.2 208.3l3.1 .1 .3-.1zM258.2 208.3l3.1 .1h-2.9z"/>
<path d="M259.3 201.4l2.2 .1 .2-.1zM259.1 201.5l.2-.1 2.2 .1z"/>
<path d="M259.1 205.3l2 .3 .6-.3zM258 205.6l1.1-.3 2 .3z"/>
<path d="M261.2 207.4l.6 .1zM261.2 207.4l.6 .1z"/>
<path d="M259.2 205.2h2.6zM259.1 205.3h2.6z"/>
<path d="M259.9 208.1l1.7 .2 .3-.2zM259.1 208.3l.8-.2 1.7 .2z"/>
<path d="M260.2 200.9l1.5 .5 .6-.5zM259.3 201.4l.9-.5 1.5 .5z"/>
<path d="M260.5 208l1.4 .1 .4-.1zM259.9 208.1l.6-.1 1.4 .1z"/>
<path d="M260.1 204.9l1.7 .3 .5-.3zM259.2 205.2l.9-.3 1.7 .3z"/>
<path d="M260.3 200.9h2.1zM260.2 200.9h2.1z"/>
<path d="M260.7 207.9h1.7zM260.5 208h1.8z"/>
<path d="M260.6 204.7l1.7 .2 .4-.2zM260.1 204.9l.5-.2 1.7 .2z"/>
<path d="M262.1 201.1h.7zM262.1 201.1h.7z"/>
<path d="M262.1 201.1l1.3 1.2-.6-1.2zM262.1 201.1l1.3 1.2h-.7z"/>
<path d="M261.4 207.7l1 .2 .5-.2zM260.7 207.9l.7-.2 1 .2z"/>
<path d="M261.1 200.4l1.3 .5 .6-.5zM260.3 200.9l.8-.5 1.3 .5z"/>
<path d="M261.1 204.5l1.6 .2 .3-.2zM260.6 204.7l.5-.2 1.6 .2z"/>
<path d="M261.4 207.6l1.5 .1 .1-.1zM261.4 207.6l1.5 .1h-1.5z"/>
<path d="M261.3 200.3l1.7 .1 .2-.1zM261.1 200.4l.2-.1 1.7 .1z"/>
<path d="M261.3 207.5l1.7 .1 .2-.1zM261.3 207.5l1.7 .1h-1.6z"/>
<path d="M261.9 207.4h1.3zM261.8 207.5h1.4z"/>
<path d="M262.7 202.3h.7zM262.7 202.3h.7z"/>
<path d="M262.7 202.3l1.1 1.2-.4-1.2zM262.7 202.3l1.1 1.2h-.6z"/>
<path d="M261.8 204.2l1.2 .3 .6-.3zM261.1 204.5l.7-.3 1.2 .3z"/>
<path d="M262.6 207.1l.6 .3 .5-.3zM261.9 207.4l.7-.3 .6 .3z"/>
<path d="M262 204l1.6 .2 .1-.2zM261.8 204.2l.2-.2 1.6 .2z"/>
<path d="M263.2 203.5h.6zM263.2 203.5h.6h-.6z"/>
<path d="M263.2 203.5l1 1.2-.4-1.2zM263.2 203.5l1 1.2h-.6z"/>
<path d="M263.6 204.7l.6 .1v-.1zM263.6 204.7l.6 .1h-.5z"/>
<path d="M263.7 204.8l.7 .9-.2-.9zM263.7 204.8l.7 .9h-.4z"/>
<path d="M263.4 206.7l.3 .4 .6-.4zM262.6 207.1l.8-.4 .3 .4zM262.6 207.1h1.1zM262.6 207.1h1.1z"/>
<path d="M263.5 206.6l.8 .1 .1-.1zM263.4 206.7l.1-.1 .8 .1z"/>
<path d="M262.9 203.5l.8 .5 .7-.5zM262 204l.9-.5 .8 .5z"/>
<path d="M264 205.7l.5 .2-.1-.2zM264 205.7l.5 .2h-.5z"/>
<path d="M262.9 203.5h1.5zM262.9 203.5h1.5z"/>
<path d="M264.1 206.1l.3 .5 .4-.5zM263.5 206.6l.6-.5 .3 .5z"/>
<path d="M264.1 206l.7 .1 .1-.1zM264.1 206l.7 .1h-.7z"/>
<path d="M264 205.9l.9 .1 .1-.1zM264 205.9l.9 .1h-.8z"/>
<path d="M263.8 202.8l.6 .7 .7-.7zM262.9 203.5l.9-.7 .6 .7z"/>
<path d="M263.8 202.8h1.3zM263.8 202.8h1.3z"/>
<path d="M264.7 205.7l.3 .2 .2-.2zM264.5 205.9l.2-.2 .3 .2z"/>
<path d="M265.1 205.4l.1 .3 .3-.3zM264.7 205.7l.4-.3 .1 .3z"/>
<path d="M265.2 205.3l.3 .1v-.1zM265.2 205.3l.3 .1h-.4z"/>
<path d="M264.6 202.1l.5 .7 .6-.7zM263.8 202.8l.8-.7 .5 .7z"/>
<path d="M264.7 202l1 .1 .1-.1zM264.6 202.1l.1-.1 1 .1z"/>
<path d="M265.8 204.6h.1zM265.8 204.6h.1z"/>
<path d="M265.8 204.6h.1zM265.8 204.6h.1z"/>
<path d="M265.8 204.6h.1zM265.8 204.6h.1z"/>
<path d="M265.8 204.6h.1zM265.8 204.6h.1zM265.8 204.6h.1zM265.8 204.6h.1z"/>
<path d="M265.8 204.6l.1 .1zM265.8 204.6l.1 .1z"/>
<path d="M265.7 204.7h.2zM265.7 204.7h.2z"/>
<path d="M265.7 204.7l-.2 .6 .4-.6zM265.7 204.7l-.2 .6h-.3z"/>
<path d="M265.1 201.7l.7 .3 .3-.3zM264.7 202l.4-.3 .7 .3z"/>
<path d="M265.5 200.3h.7zM265.5 200.3h.7z"/>
<path d="M265.5 200.3l.8 .7-.1-.7zM265.5 200.3l.8 .7h-.6z"/>
<path d="M265.2 201.6l.9 .1 .1-.1zM265.2 201.6l.9 .1h-1z"/>
<path d="M266.2 204h.1zM266.2 204h.1z"/>
<path d="M266.2 204h.1zM266.2 204h.1zM266.2 204h.1zM266.2 204h.1z"/>
<path d="M265.7 201l.6 .2v-.2zM265.7 201l.6 .2h-.5z"/>
<path d="M266.1 203.9h.2zM266.1 203.9h.2zM266.1 203.9h.2zM266.1 203.9h.2z"/>
<path d="M266.1 203.9l.2 .1zM266.1 203.9l.2 .1zM266.2 204h.1zM266.2 204h.1z"/>
<path d="M266.2 204h.1zM266.2 204h.1zM266.2 204h.1zM266.2 204h.1z"/>
<path d="M265.8 201.2l.6 .5-.1-.5zM265.8 201.2l.6 .5h-.5z"/>
<path d="M266.1 203.9h.2zM266.1 203.9h.2z"/>
<path d="M265.5 201.2l.7 .4 .2-.4zM265.5 201.2l.7 .4h-1z"/>
<path d="M265.9 201.7l.6 .4-.1-.4zM265.9 201.7l.6 .4h-.6z"/>
<path d="M266.1 203l.3 .2v-.2zM266.1 203l.3 .2h-.3z"/>
<path d="M266.1 203.2l.2 .7 .1-.7zM266.1 203.2l.2 .7h-.2z"/>
<path d="M265.9 202.1l.6 .4v-.4zM265.9 202.1l.6 .4h-.5z"/>
<path d="M266 202.5l.4 .5 .1-.5zM266 202.5l.4 .5h-.3z"/>
<path d="M265.7 201l.7 .2 .1-.2zM265.7 201l.7 .2h-.9z"/>
<path d="M265.9 200.7l.6 .3 .2-.3zM265.9 200.7l.6 .3h-.8z"/>
<path d="M266 200.5l.7 .2v-.2zM266 200.5l.7 .2h-.8z"/>
<path d="M266.2 200.1l.5 .4 .2-.4zM266.2 200.1l.5 .4h-.7z"/>
</g>
<text font-size="4.1" x="233.4" y="186.3">CONFIDENCIAL</text>
<text font-size="3.8" x="244.1" y="208.5">A</text>
<g font-size="2.9">
<text x="202.4" y="201.8">11701274-BLEND/OS2-E</text>
<text x="237.8" y="201.8">08</text>
</g>
<g font-size="2.1">
<text x="197.2" y="197.3">SISTEMA DE DISTRIBUCION DE MEZCLAS</text>
<text x="203.4" y="194.9">ESTACION DE OPERACION 2</text>
<text x="208.1" y="192.5">HOJA DISPONIBLE</text>
</g>
<g font-size="1.6">
<text x="193.1" y="206">PEPSICO</text>
<text x="193.1" y="207.9">SNACKS</text>
<text x="193.1" y="209.6">ARGENTINA</text>
<text x="207.7" y="206.6">MAR DEL PLATA ARGENTINA</text>
<text x="214.8" y="209.4">2017011692 - 6010</text>
</g>
<g font-size="1.5">
<text x="244.3" y="193.7">Sin</text>
<text x="243.8" y="198.9">8</text>
<text x="246.4" y="202.4">8</text>
</g>
<g font-size="1.3">
<text x="151.9" y="191.8">DISEÑÓ</text>
<text x="168.5" y="191.8">DAVID CORONA</text>
<text x="183.1" y="191.8">19/DIC/16</text>
<text x="13.7" y="192.8">NOTAS:</text>
<text x="151.9" y="197.4">AUTORIZÓ</text>
<text x="151.9" y="194.6">REVISÓ</text>
<text x="167.6" y="194.6">ALFREDO RUEZGA</text>
<text x="96.2" y="204.2">REV.</text>
<text x="109.2" y="204.2">DESCRIPCIÓN</text>
<text x="136.3" y="204.2">FECHA</text>
<text x="145.4" y="204.2">POR</text>
</g>
<g font-size="1">
<text x="191.5" y="191.3">TÍTULO</text>
<text x="242.6" y="197.1">HOJA</text>
<text x="191.5" y="199.8">No.</text>
<text x="194.5" y="199.8">DE</text>
<text x="197.1" y="199.8">DIBUJO</text>
<text x="244.4" y="200.5">DE</text>
<text x="158.3" y="208">CIRCUITO</text>
<text x="159.6" y="209.5">GUADALAJARA</text>
<text x="165.1" y="208">PRODUCTIVIDAD</text>
<text x="169.5" y="209.5">JALISCO,</text>
<text x="175.8" y="209.5">MÉXICO</text>
<text x="176.2" y="208">SUR</text>
<text x="179.6" y="208">107</text>
<text x="191.5" y="204.4">CLIENTE</text>
<text x="207.8" y="204.4">UBICACIÓN</text>
<text x="207.8" y="209.2">PROYECTO:</text>
<text x="243.2" y="204.6">REVISIÓN</text>
</g>
<g font-size=".9">
<text x="243.1" y="191.3">ESCALA</text>
<text x="185" y="206.7">R</text>
</g>
<g font-size=".8">
<text x="103.8" y="209.1">NUESTROS INTERESES, TODOS LOS DERECHOS DE DISEÑO E INVENCION SON RESERVADOS.</text>
<text x="104.5" y="206.4">ESTE DIBUJO ES ENVIADO A USTED SUJETO A DEVOLVERLO BAJO DEMANDA, Y CON EL</text>
<text x="104.6" y="207.7">ENTENDIMIENTO DE QUE NO SERA UTILIZADO DE NINGUNA MANERA PARA PERJUDICAR</text>
</g>
</svg>
